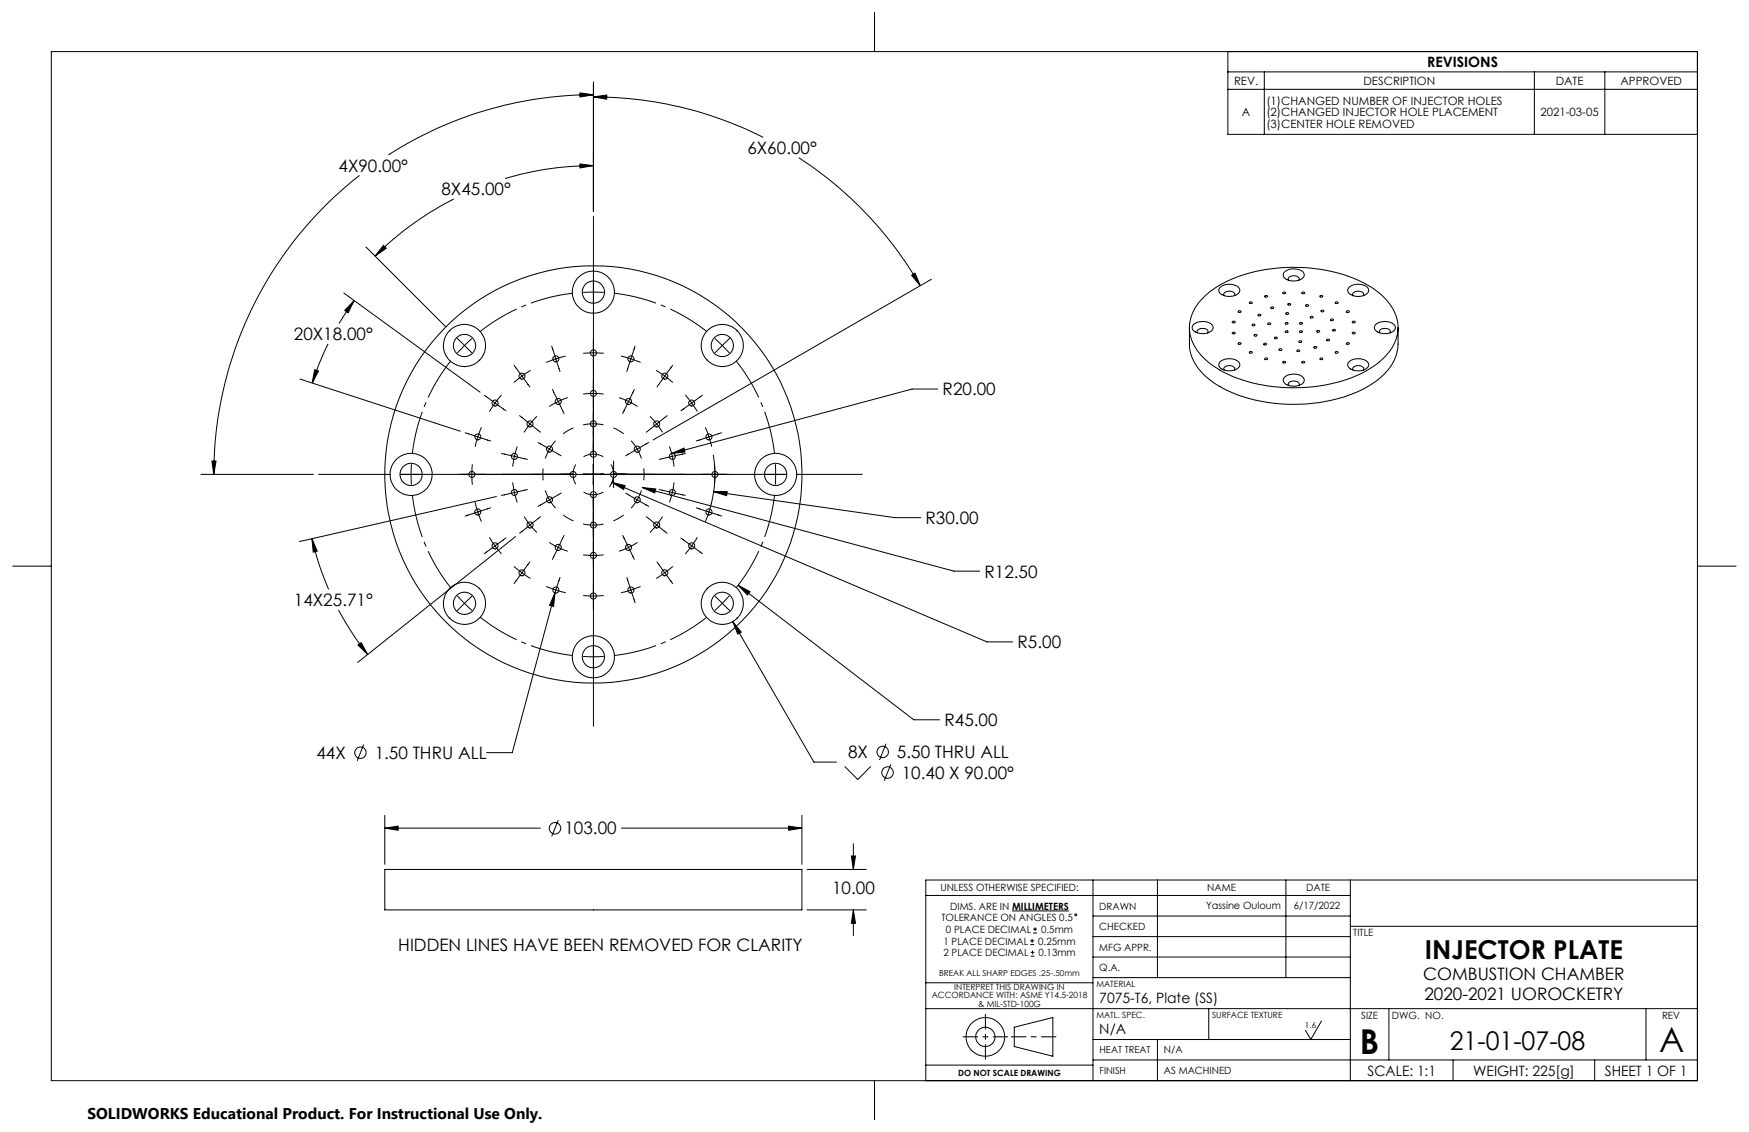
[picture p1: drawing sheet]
<svg xmlns="http://www.w3.org/2000/svg" width="432mm" height="279mm" viewBox="0 0 432 279" stroke-linecap="round" stroke-linejoin="round" font-family="sans-serif">
<g fill="none" stroke="#000" stroke-width=".25">
<path d="M12.7 12.7h406.4v254h-406.4zM215.9 3.2v9.5M303.1 12.7v20.5h116M303.1 17.7h116M312.1 17.7v15.5M378.8 17.7v15.5M396.2 17.7v15.5M143.2 22.9l3.3 .5-3.3 .6zM146.5 20.2v31.9M146.5 23.4a93.7 93.7 0 0 0-50.6 14.8M146.5 23.9l3.3-.4v1zM146.5 23.9a92.8 92.8 0 0 1 41.9 10"/>
<path d="M197.2 38.9a93.6 93.6 0 0 1 30 31.6M303.1 22h116M88.8 43.3a93.8 93.8 0 0 0-36 73.8M112 49.1a76.6 76.6 0 0 0-19.4 14.1M143.2 40.5l3.3 .4-3.3 .6zM146.5 53.4v125.8M146.5 40.9a76.3 76.3 0 0 0-21.8 3.2M84.9 72.3l33.6 24.5M87.4 74.2l-1.4 3-.9-.6zM87.4 74.2l-3.7 5.6M90.3 61l19.7 19.6M94.7 60.6l.7 .7-2.8 1.9z"/>
<path d="M144 72.2h5M225.1 67.9l.8-.5 1.3 3.1zM229.9 68.9l-68.6 39.7M297.4 73.2a30.8 30.8 0 0 1 18.3-7.1 37.8 37.8 0 0 1 23.5 5.2 12.1 12.1 0 0 1 6 9.7 12.3 12.3 0 0 1-6.4 9.6 38.1 38.1 0 0 1-24.8 4.8 29.2 29.2 0 0 1-16.9-7.2 9.6 9.6 0 0 1-2.7-10.8l.9-1.9zM301.2 71a3.6 3.6 0 0 1 4.8 .2 1.34 1.34 0 0 1-1.3 1.8 2.9 2.9 0 0 1-3.8-1.2zM302.2 73a.81 .81 0 0 1 .2-.9 .81 .81 0 0 1 .8-.2 1.06 1.06 0 0 1 1.6 1.1M304.2 79.4a.37 .37 0 0 1 .4-.1 .37 .37 0 0 1 .3 .3 .38 .38 0 0 1-.4 .1 .38 .38 0 0 1-.3-.3zM305.7 76.8a.36 .36 0 0 1 .4-.1 .36 .36 0 0 1 .3 .3 .38 .38 0 0 1-.4 .1 .38 .38 0 0 1-.3-.3zM308.5 74.6a.31 .31 0 0 1 .4-.1 .31 .31 0 0 1 .1 .4 .31 .31 0 0 1-.4 .1 .31 .31 0 0 1-.1-.4zM310.6 77.7a.32 .32 0 0 1 .4-.2 .32 .32 0 0 1 .2 .4h-.5zM312.2 73.1a.33 .33 0 0 1 .5-.2 .33 .33 0 0 1 .1 .4h-.3zM313.1 79.8a.31 .31 0 0 1 .4-.1 .31 .31 0 0 1 .1 .4h-.5z"/>
<path d="M313.8 75.8a.31 .31 0 0 1 .4-.1 .31 .31 0 0 1 .1 .4 .31 .31 0 0 1-.4 .1 .31 .31 0 0 1-.1-.4zM316.8 72.1a.31 .31 0 0 1 .4-.1 .31 .31 0 0 1 .1 .5 .31 .31 0 0 1-.4 0 .31 .31 0 0 1-.1-.4zM317.1 67.2a3.6 3.6 0 0 1 4.8 .2 1.34 1.34 0 0 1-1.3 1.8 2.9 2.9 0 0 1-3.8-1.2zM317.3 79.7a.33 .33 0 0 1 .4-.1 .33 .33 0 0 1 .2 .4 .34 .34 0 0 1-.4 .1 .34 .34 0 0 1-.2-.4zM317.5 77.2a.31 .31 0 0 1 .4-.1 .31 .31 0 0 1 .1 .4 .31 .31 0 0 1-.4 .1 .31 .31 0 0 1-.1-.4zM318 75a.31 .31 0 0 1 .4-.1 .31 .31 0 0 1 .1 .4 .31 .31 0 0 1-.4 0 .31 .31 0 0 1-.1-.3zM318.1 69.2a.96 .96 0 0 1 1.3-1.1 .96 .96 0 0 1 1.3 1.1M320.9 79.7a.33 .33 0 0 1 .4-.1 .33 .33 0 0 1 .2 .4 .34 .34 0 0 1-.4 .1 .34 .34 0 0 1-.2-.4zM321.4 72.2a.39 .39 0 0 1 .4-.1 .39 .39 0 0 1 .3 .3 .4 .4 0 0 1-.4 .1 .4 .4 0 0 1-.3-.3zM322.4 75.2a.36 .36 0 0 1 .4-.1 .36 .36 0 0 1 .2 .4 .35 .35 0 0 1-.4 .1 .35 .35 0 0 1-.2-.4zM323.5 78.2a.39 .39 0 0 1 .4-.1 .39 .39 0 0 1 .3 .3 .4 .4 0 0 1-.4 .1 .4 .4 0 0 1-.3-.3zM325.9 73a.31 .31 0 0 1 .5-.1 .31 .31 0 0 1 .1 .4 .31 .31 0 0 1-.4 .1 .31 .31 0 0 1-.2-.4z"/>
<path d="M326.2 76.6a.31 .31 0 0 1 .4-.1 .31 .31 0 0 1 .1 .4 .31 .31 0 0 1-.4 .1 .31 .31 0 0 1-.1-.4zM328.5 78.9a.39 .39 0 0 1 .4-.2 .39 .39 0 0 1 .3 .4 .43 .43 0 0 1-.7-.2zM329.7 74.6a.36 .36 0 0 1 .4-.1 .36 .36 0 0 1 .2 .3 .35 .35 0 0 1-.4 .2 .35 .35 0 0 1-.2-.4zM332.5 76.8a.31 .31 0 0 1 .4-.1 .31 .31 0 0 1 .1 .4h-.5zM333 71a3.6 3.6 0 0 1 4.8 .2 1.34 1.34 0 0 1-1.3 1.8 2.9 2.9 0 0 1-3.8-1.2zM333.9 79.3a.31 .31 0 0 1 .5-.1 .31 .31 0 0 1 .1 .5h-.6zM334 73a.81 .81 0 0 1 .2-.9 .81 .81 0 0 1 .8-.2 1.06 1.06 0 0 1 1.6 1.1M74 93.6l39.6 12.8M77.7 91.3l.9 .3-1.5 2.9zM81 84.9a66 66 0 0 0-3.9 9.6M110.9 81.5l.2 .2M112.9 83.5l1.8 1.8"/>
<path d="M114.7 85.3l-1.8 1.8M114.7 85.3l1.8 1.8M116.5 83.5l-1.8 1.8M118.3 88.9l.1 .1M119.6 97.5l5.3 3.9M123.8 97.5l-3 4.1M126.9 90.2l2 2.6M128.9 92.8l-2 1.6M128.9 92.8l1.9 2.7M131 91.4l-2.1 1.4M136.2 85.4l1 3.2M136.4 96.1l1.4 3"/>
<path d="M137.2 88.6l-2.4 .9M137.2 88.6l1.1 3.1M137.8 99.1l-2.2 1.2M137.8 99.1l1.4 3M139.7 87.9l-2.5 .7M140.2 98.1l-2.4 1M144 87.2h5M144 97.3l1.6-.2 3.4 .2M152.8 98.1l2.4 1M153.3 87.9l2.5 .7M155.2 99.1l2.2 1.2M155.2 99.1l-1.5 3"/>
<path d="M155.8 88.6l2.4 .9M155.8 88.6l-1 3.1M156.6 96.1l-1.4 3M156.8 85.4l-1 3.2M162 91.4l2.1 1.4M164.1 92.8l2 1.6M164.1 92.8l-1.9 2.7M166.1 90.2l-2 2.6M169.2 97.5l1.6 2M170.8 99.5l1.4 2.1M170.8 99.5l-2.7 1.9M173.4 97.5l-2.6 2"/>
<path d="M174.7 88.9l-.1 .1M176.5 83.5l1.8 1.8M178.3 85.3l1.8 1.8M178.3 85.3l-1.8 1.8M180.1 83.5l-1.8 1.8M182.1 81.5l-.2 .2M231.5 96h-6.3l-59.4 15.9M293.7 80.9v4a12.1 12.1 0 0 0 5.9 9.6 37.2 37.2 0 0 0 23.5 5.2 31.1 31.1 0 0 0 18.4-7.1 10.7 10.7 0 0 0 3.7-7.7v-4M294.6 80.2a3.6 3.6 0 0 1 4.8 .2 1.52 1.52 0 0 1-1.7 1.9 2.87 2.87 0 0 1-3.4-1.3zM295.6 82.2a.95 .95 0 0 1 1.3-1.1 .92 .92 0 0 1 1 .1 .92 .92 0 0 1 .3 1M301.2 89.4a3.6 3.6 0 0 1 4.8 .2 1.34 1.34 0 0 1-1.3 1.8 3 3 0 0 1-3.8-1.2zM302.2 91.3a.95 .95 0 0 1 1.3-1.1 .95 .95 0 0 1 1.3 1.1"/>
<path d="M304.2 82.1a.37 .37 0 0 1 .4-.1 .37 .37 0 0 1 .3 .3 .38 .38 0 0 1-.4 .1 .38 .38 0 0 1-.3-.3zM305.7 84.7a.36 .36 0 0 1 .4-.2 .36 .36 0 0 1 .3 .4 .38 .38 0 0 1-.4 .1 .38 .38 0 0 1-.3-.3zM308.5 86.8a.31 .31 0 0 1 .4-.1 .31 .31 0 0 1 .1 .4 .31 .31 0 0 1-.4 .1 .31 .31 0 0 1-.1-.4zM309.1 80.1a.39 .39 0 0 1 .4-.1 .39 .39 0 0 1 .3 .3 .4 .4 0 0 1-.4 .1 .4 .4 0 0 1-.3-.3zM309.6 82.7a.33 .33 0 0 1 .4-.2 .33 .33 0 0 1 .2 .4h-.5zM312 84.8a.34 .34 0 0 1 .4-.1 .34 .34 0 0 1 .3 .3 .34 .34 0 0 1-.4 .2 .34 .34 0 0 1-.3-.4zM312.2 88.5a.32 .32 0 0 1 .5-.2 .32 .32 0 0 1 .1 .4h-.5zM314.6 83.3a.33 .33 0 0 1 .5-.2 .33 .33 0 0 1 .1 .5h-.4zM315.7 86.2a.39 .39 0 0 1 .4-.1 .39 .39 0 0 1 .3 .3 .4 .4 0 0 1-.4 .1 .4 .4 0 0 1-.3-.3zM316.8 89.3a.31 .31 0 0 1 .4-.1 .31 .31 0 0 1 .1 .4 .31 .31 0 0 1-.4 0 .31 .31 0 0 1-.1-.3zM317.1 93.2a3.5 3.5 0 0 1 4.8 .2 1.34 1.34 0 0 1-1.3 1.8 3 3 0 0 1-3.8-1.2zM317.3 81.8a.33 .33 0 0 1 .4-.2 .33 .33 0 0 1 .2 .4 .34 .34 0 0 1-.4 .1 .34 .34 0 0 1-.2-.3z"/>
<path d="M318.1 95.1a.95 .95 0 0 1 1.3-1 .95 .95 0 0 1 1.3 1M320.2 86.5a.33 .33 0 0 1 .4-.2 .33 .33 0 0 1 .2 .4h-.5zM320.7 84.3a.37 .37 0 0 1 .4-.2 .37 .37 0 0 1 .2 .4 .41 .41 0 0 1-.6-.2zM320.9 81.8a.33 .33 0 0 1 .4-.2 .33 .33 0 0 1 .2 .4 .34 .34 0 0 1-.4 .1 .34 .34 0 0 1-.2-.3zM321.4 89.3a.39 .39 0 0 1 .4-.1 .39 .39 0 0 1 .3 .3 .4 .4 0 0 1-.4 .1 .4 .4 0 0 1-.3-.3zM324.4 85.7a.33 .33 0 0 1 .4-.2 .33 .33 0 0 1 .2 .4h-.6zM325.1 81.7a.36 .36 0 0 1 .4-.2 .36 .36 0 0 1 .3 .4 .38 .38 0 0 1-.4 .1 .38 .38 0 0 1-.3-.3zM325.9 88.4a.3 .3 0 0 1 .4-.1 .3 .3 0 0 1 .2 .4 .3 .3 0 0 1-.4 .1 .3 .3 0 0 1-.2-.4zM327.6 83.8a.31 .31 0 0 1 .4-.1 .31 .31 0 0 1 .1 .4 .31 .31 0 0 1-.4 .1 .31 .31 0 0 1-.1-.4zM329 81.4a.37 .37 0 0 1 .4-.1 .37 .37 0 0 1 .3 .3 .37 .37 0 0 1-.4 .1 .37 .37 0 0 1-.3-.3zM329.7 86.8a.36 .36 0 0 1 .4-.1 .36 .36 0 0 1 .2 .4 .35 .35 0 0 1-.4 .1 .35 .35 0 0 1-.2-.4zM332.5 84.6a.31 .31 0 0 1 .4-.1 .31 .31 0 0 1 .1 .4h-.5z"/>
<path d="M333 89.4a3.6 3.6 0 0 1 4.8 .2 1.34 1.34 0 0 1-1.3 1.8 3 3 0 0 1-3.8-1.2zM333.9 82.1a.31 .31 0 0 1 .5-.1 .31 .31 0 0 1 .1 .4l-.6-.1zM334 91.3a.95 .95 0 0 1 1.3-1.1 .95 .95 0 0 1 1.3 1.1M339.6 80.2a3.5 3.5 0 0 1 4.9 .4 1.98 1.98 0 0 1-2.4 1.7 2.3 2.3 0 0 1-2.8-1.5zM340.6 82.2a.92 .92 0 0 1 .3-1 .92 .92 0 0 1 1-.1 .95 .95 0 0 1 1.3 1.1M49.6 117.1h27.8M52.3 113.8h1l-.5 3.3zM78.7 117.1h17.7M99 117.1h95M101.6 114.5v5.1M114.8 106.8l3.2 1M116.6 114.6v5"/>
<path d="M118 107.8l-.7 2.5M118 107.8l3.1 1M118.9 105.4l-.9 2.4M123.8 111.9l6.4 1.5M126.6 119.1l.4 2.5 .7 2.4M127.7 110.2l-.7 2.4-.4 2.5M128.3 102.6l2.5 2M130.8 104.6l-1.4 2.1M130.8 104.6l2.6 2.1M132.6 102.8l-1.8 1.8M132.8 109.2l2.9 1.6M135.7 110.8l-1.1 2.4"/>
<path d="M135.7 110.8l2.8 1.7M137.2 108.8l-1.5 2M142.1 114.7a5 5 0 0 0 0 4.8M144 104.8a13 13 0 0 1 5 0M144.1 112.7a5 5 0 0 1 4.8 0M150.8 114.7a5 5 0 0 1 0 4.8M151.1 119.1l92.6 39.3h6.3M151.1 119.1l3.2 .8-.3 .9zM151.4 116.3l.1 1.2-.2 1-.9 1.7M151.5 113.8v6.6M155.8 108.8l1.5 2M157.3 110.8l1.1 2.4"/>
<path d="M157.3 110.8l-2.8 1.7M160.2 109.2l-2.9 1.6M160.4 102.8l1.7 1.8 1.5 2.1M164.7 102.6l-5.1 4.1M165.3 110.2l.7 2.4M165.8 111.9l3.1-1.3 .2 .9zM166 112.6l.4 2.5M166 112.6l-3.2 .8M166.4 119.1l-.4 2.5M169.2 111.9l-3.2 .7M174.1 105.4l.9 2.4M175 107.8l.7 2.5"/>
<path d="M175 107.8l-3.1 1M176.1 112.3l.1 .8a29 29 0 0 1-.6 11.4M176.4 114.6v5M178.2 106.8l-3.2 1M191.4 114.5v5.1M196.6 117.1h16.3M3.1 139.7h9.6M77 133l1.3 3-1 .3zM77 133l1.6 5.7 2.5 6.8M117.3 123.9l.7 2.5M118 126.4l.9 2.4M118 126.4l-3.2 1"/>
<path d="M120.8 132.6l1.4 2.1M121.1 125.3l-3.1 1.1M122.2 134.7l1.6 2M122.2 134.7l-2.6 2M122.6 122.6l-48.7 11.1M124.9 132.8l-2.7 1.9M126.9 139.8l2 1.6M127.3 132.4l-39 31.1M129.4 127.5l1.4 2.1M130.2 120.8l-6.4 1.5M130.8 138.7l-1.9 2.7M130.8 129.6l1.8 1.8"/>
<path d="M130.8 129.6l-2.5 2M133.4 127.5l-2.6 2.1M134.6 121l1.1 2.4M135.6 133.9l2.2 1.2M135.7 123.4l1.5 2M135.7 123.4l-2.9 1.6M137.8 135.1l2.4 1M137.8 135.1l-1.4 3M138.5 121.7l-2.8 1.7M139.2 132.2l-1.4 2.9M144 136.9l1.6 .2 3.4-.2M144 129.3a11.4 11.4 0 0 0 5 0"/>
<path d="M144.1 121.5a5 5 0 0 0 4.8 0M153.7 132.2l1.5 2.9M154.5 121.7l2.8 1.7M155.2 135.1l-2.4 1M155.2 135.1l1.4 3M157.3 123.4l-1.5 2M157.3 123.4l2.9 1.6M157.4 133.9l-2.2 1.2M158.4 121l-1.1 2.4M158.6 120.3l76.9 20.7h6.4M158.6 120.3l3.3 .4-.3 1zM159.6 127.5l5.1 4.1"/>
<path d="M162.2 138.7l1.9 2.7M162.8 120.8l3.2 .8M163.6 127.5l-1.5 2.1-1.7 1.8M166 121.6l-.7 2.4M166 121.6l3.2 .7M166.1 139.8l-2 1.6M168.1 132.8l2.7 1.9M170.8 134.7l-1.6 2M170.8 134.7l2.6 2M171.9 125.3l3.1 1.1M172.2 132.6l-1.4 2.1M175 126.4l-.9 2.4"/>
<path d="M175 126.4l3.2 1M175.7 123.9l-.7 2.5M176.2 121.4l44.8 6.4h6.3M176.2 121.4l3.3-.1-.1 1zM419.1 139.7h9.5M83.6 150.5l3.6 6.2 3.6 4.8M88.4 159.2l.8-.6 1.6 2.9zM111.1 152.5l-.2 .1M112.9 147.1l1.8 1.8M114.7 148.9l1.8 1.8M114.7 148.9l-1.8 1.8M116.5 147.1l-1.8 1.8"/>
<path d="M118.4 145.2l-.1 .1M128.9 141.4l2.1 1.4M128.9 141.4l-2 2.6M134.8 144.7l2.4 .9M137 146.4l-10.5 39.4h-6.4M137 146.4l-.3 3.3-1-.3zM137.2 145.6l2.5 .7M137.2 145.6l-1 3.2M138.3 142.5l-1.1 3.1M144 147h5M154.8 142.5l1 3.1M155.8 145.6l-2.5 .7"/>
<path d="M155.8 145.6l1 3.2M158.2 144.7l-2.4 .9M164.1 141.4l-2.1 1.4M164.1 141.4l2 2.6M174.6 145.2l.1 .1M176.5 147.1l1.8 1.8M178.3 148.9l-1.8 1.8M178.3 148.9l1.8 1.8M180.1 147.1l-1.8 1.8M180.9 153.4l20 34.7h5.6M180.9 153.4l2.1 2.6-.9 .5zM181.9 152.5l.2 .1"/>
<path d="M182.2 144.5l43.4 33.2h6.4M182.2 144.5l3 1.5-.7 .9zM144 162h5M89.8 183.8l-1.6 4M208.5 189.2l3.3 3.2 3.2-3.2M218.7 183.6l-1.6 4M219.9 188.7l-1.6 4M95 214.6h103v10h-103zM95 201.2v12.1M95 204.4h38.4M95 204.4l3.3-.5v1zM137.8 202.4l-1.6 4"/>
<path d="M153.4 204.4h44.6M194.7 203.9l3.3 .5-3.3 .5zM198 201.2v12.1M199.2 214.6h14.7M210.2 211.3h1l-.5 3.3zM210.7 208.2v6.4M269.8 217.2v49.5M285.8 217.2v24.1M317.5 217.2v24.1M333.4 217.2v49.5M419.1 217.2h-190.5v49.5M199.2 224.6h14.7"/>
<path d="M210.7 224.6v6.3M210.7 224.6l.5 3.3h-1zM228.6 221h104.8M249.9 224.8h14M254.4 233.2h.9M254.4 232.2h.9M254.5 236h.9M254.5 235.1h.9M254.8 231.7v1M254.9 234.6v.9M255.1 230.3h.9M255.1 229.3h.9"/>
<path d="M255.6 228.9v.9M269.8 231.2h63.6M269.8 226.1h63.6M269.8 236.2h63.6M333.4 228.6h85.7M228.6 249h190.5M228.6 242.6h41.2M250.4 253.5l9.5-2.4v9.6l-9.5-2.4zM269.8 241.3h63.6M269.8 256.6h63.6M285.8 256.6v10.1M298.4 249v7.6"/>
<path d="M326.2 252l-2.6 4.6-1.3-2.3M342.9 249v12.6M406.4 249v12.6M215.9 266.7v9.6M228.6 262.9h41.2M269.8 261.6h149.3M358.7 261.6v5.1M393.7 261.6v5.1"/>
<circle cx="146.5" cy="72.1" r="5.2"/>
<circle cx="146.5" cy="72.1" r="2.75"/>
<circle cx="114.7" cy="85.3" r="5.2"/>
<circle cx="114.7" cy="85.3" r="2.75"/>
<circle cx="122.2" cy="99.5" r=".74"/>
<circle cx="128.9" cy="92.8" r=".74"/>
<circle cx="137.2" cy="88.6" r=".74"/>
<circle cx="137.8" cy="99.1" r=".74"/>
<circle cx="146.5" cy="97.1" r=".74"/>
<circle cx="146.5" cy="87.1" r=".74"/>
<circle cx="155.2" cy="99.1" r=".74"/>
<circle cx="155.8" cy="88.6" r=".76"/>
<circle cx="164.1" cy="92.8" r=".76"/>
<circle cx="170.8" cy="99.5" r=".74"/>
<circle cx="178.3" cy="85.3" r="5.2"/>
<circle cx="178.3" cy="85.3" r="2.75"/>
<circle cx="101.5" cy="117.1" r="2.75"/>
<circle cx="101.5" cy="117.1" r="5.2"/>
<circle cx="116.5" cy="117.1" r=".76"/>
<circle cx="118" cy="107.8" r=".74"/>
<circle cx="127" cy="112.7" r=".76"/>
<circle cx="130.9" cy="104.6" r=".76"/>
<circle cx="135.7" cy="110.9" r=".76"/>
<circle cx="141.5" cy="117.1" r=".74"/>
<circle cx="146.5" cy="112.1" r=".76"/>
<circle cx="146.5" cy="104.6" r=".74"/>
<circle cx="146.5" cy="117.1" r="51.5"/>
<circle cx="151.5" cy="117.1" r=".76"/>
<circle cx="157.3" cy="110.9" r=".76"/>
<circle cx="162.1" cy="104.6" r=".74"/>
<circle cx="166" cy="112.7" r=".77"/>
<circle cx="175" cy="107.8" r=".76"/>
<circle cx="176.5" cy="117.1" r=".74"/>
<circle cx="191.5" cy="117.1" r="2.75"/>
<circle cx="191.5" cy="117.1" r="5.2"/>
<circle cx="118" cy="126.4" r=".74"/>
<circle cx="122.2" cy="134.7" r=".76"/>
<circle cx="127" cy="121.6" r=".74"/>
<circle cx="130.9" cy="129.6" r=".76"/>
<circle cx="135.7" cy="123.4" r=".74"/>
<circle cx="137.8" cy="135.1" r=".74"/>
<circle cx="146.5" cy="129.6" r=".74"/>
<circle cx="146.5" cy="137.1" r=".74"/>
<circle cx="146.5" cy="122.1" r=".74"/>
<circle cx="155.2" cy="135.1" r=".74"/>
<circle cx="157.3" cy="123.4" r=".74"/>
<circle cx="162.1" cy="129.6" r=".74"/>
<circle cx="166" cy="121.6" r=".76"/>
<circle cx="170.8" cy="134.7" r=".76"/>
<circle cx="175" cy="126.4" r=".76"/>
<circle cx="114.7" cy="148.9" r="5.2"/>
<circle cx="114.7" cy="148.9" r="2.75"/>
<circle cx="128.9" cy="141.4" r=".74"/>
<circle cx="137.2" cy="145.6" r=".74"/>
<circle cx="146.5" cy="147.1" r=".74"/>
<circle cx="155.8" cy="145.6" r=".76"/>
<circle cx="164.1" cy="141.4" r=".76"/>
<circle cx="178.3" cy="148.9" r="5.2"/>
<circle cx="178.3" cy="148.9" r="2.75"/>
<circle cx="146.5" cy="162.1" r="5.2"/>
<circle cx="146.5" cy="162.1" r="2.75"/>
<circle cx="89" cy="185.8" r="1.4"/>
<circle cx="217.9" cy="185.6" r="1.4"/>
<circle cx="219.1" cy="190.7" r="1.41"/>
<circle cx="137" cy="204.4" r="1.41"/>
<circle cx="265.6" cy="225.8" r=".23"/>
<circle cx="243.3" cy="255.9" r="2.38"/>
<circle cx="243.3" cy="255.9" r="4.8"/>
</g>
<path d="M141.4 72.4a45 45 0 0 0-22.9 9.5M111.3 89.1a45 45 0 0 0-9.5 22.9M174.5 81.9a45 45 0 0 0-22.9-9.5M191.2 112a45 45 0 0 0-9.5-22.9M101.8 122.2a45 45 0 0 0 9.5 22.9M118.5 152.3a45 45 0 0 0 22.9 9.5M181.7 145.1a45 45 0 0 0 9.5-22.9M151.6 161.8a45 45 0 0 0 22.9-9.5" fill="none" stroke="#000" stroke-width=".25" stroke-dasharray="15.2 1.3 1.3 1.3" stroke-dashoffset="4.6" stroke-linecap="butt"/>
<path d="M134.1 115.6v2.9M141.6 105.6l-2.6 1.5M154 107.1l-2.5-1.5M158.9 118.5v-2.9M139 127.1l2.6 1.5M151.5 128.6l2.5-1.5" fill="none" stroke="#000" stroke-width=".25" stroke-dasharray="15.2 1.3 1.3 1.3" stroke-linecap="butt"/>
<path d="M237.8 255.9h11M249.7 255.9h11M243.3 261.4v-11" fill="none" stroke="#000" stroke-width=".25" stroke-dasharray="15.2 1.3 1.3 1.3" stroke-dashoffset="11.6"/>
<path d="M176.2 121.4l3.2 .9 .1-1zM165.8 111.9l3.3-.4-.2-.9zM158.6 120.3l3 1.4 .3-1zM151.1 119.1l2.9 1.7 .3-.9zM143.2 40.5l3.3 .4-3.3 .6zM94.7 60.6l.7 .7-2.8 1.9zM87.4 74.2l-1.4 3-.9-.6zM77.7 91.3l.9 .3-1.5 2.9zM143.2 22.9l3.3 .5-3.3 .6zM52.3 113.8h1l-.5 3.3zM180.9 153.4l1.2 3.1 .9-.5zM137 146.4l-1.3 3 1 .3zM77 133l1.3 3-1 .3zM88.4 159.2l.8-.6 1.6 2.9zM225.1 67.9l.8-.5 1.3 3.1zM146.5 23.9l3.3-.4v1zM182.2 144.5l2.3 2.4 .7-.8zM210.2 211.3h1l-.5 3.3zM210.7 224.6l.5 3.3h-1zM95 204.4l3.3-.5v1zM194.7 203.9l3.3 .5-3.3 .5z" fill="#000"/>
<g font-size="8.5">
<text x="335.7" y="260">B</text>
<text x="409.6" y="259.8">A</text>
</g>
<g font-size="6.4">
<text x="351.8" y="236.7">INJECTOR PLATE</text>
<text x="357.9" y="259.2">21-01-07-08</text>
</g>
<g font-size="4.2">
<text x="184.5" y="38">6X60.00°</text>
<text x="83.6" y="42.3">4X90.00°</text>
<text x="109" y="48.2">8X45.00°</text>
<text x="72.6" y="83.9">20X18.00°</text>
<text x="232.7" y="97.6">R20.00</text>
<text x="228.5" y="129.4">R30.00</text>
<text x="243.1" y="142.5">R12.50</text>
<text x="72.6" y="149.6">14X25.71°</text>
<text x="251.2" y="160">R5.00</text>
<text x="233.2" y="179.2">R45.00</text>
<text x="78.1" y="187.3">44X</text>
<text x="92.5" y="187.3">1.50 THRU ALL</text>
<text x="209.4" y="187.1">8X</text>
<text x="221.4" y="187.1">5.50 THRU ALL</text>
<text x="222.6" y="192.2">10.40 X 90.00°</text>
<text x="139.4" y="206">103.00</text>
<text x="205.4" y="220.6">10.00</text>
<text x="98.3" y="234.6">HIDDEN LINES HAVE BEEN REMOVED FOR CLARITY</text>
<text x="351.4" y="241.8">COMBUSTION CHAMBER</text>
<text x="351.7" y="246.9">2020-2021 UOROCKETRY</text>
</g>
<text font-size="3.8" x="21.6" y="276.3">SOLIDWORKS Educational Product. For Instructional Use Only.</text>
<g font-size="3.5">
<text x="352.4" y="16.5">REVISIONS</text>
<text x="271.4" y="247.6">7075-T6, Plate (SS)</text>
<text x="271.4" y="255.3">N/A</text>
<text x="337.6" y="265.5">SCALE: 1:1</text>
<text x="363.7" y="265.5">WEIGHT: 225[g]</text>
<text x="396.2" y="265.5">SHEET 1 OF 1</text>
</g>
<g font-size="2.8">
<text x="304.7" y="21">REV.</text>
<text x="336.6" y="21">DESCRIPTION</text>
<text x="384.1" y="21">DATE</text>
<text x="400.1" y="21">APPROVED</text>
<text x="306.6" y="28.7">A</text>
<text x="312.7" y="25.8">(1)CHANGED NUMBER OF INJECTOR HOLES</text>
<text x="312.7" y="28.7">(2)CHANGED INJECTOR HOLE PLACEMENT</text>
<text x="380.3" y="28.7">2021-03-05</text>
<text x="312.7" y="31.5">(3)CENTER HOLE REMOVED</text>
</g>
<g font-size="2.5">
<text x="232.2" y="220">UNLESS OTHERWISE SPECIFIED:</text>
<text x="298.1" y="220">NAME</text>
<text x="322.5" y="220">DATE</text>
<text x="232.4" y="227.4">TOLERANCE ON ANGLES 0.5</text>
<text x="234.6" y="224.6">DIMS. ARE IN MILLIMETERS</text>
<text x="271.4" y="224.5">DRAWN</text>
<text x="297.7" y="224.4">Yassine Ouloum</text>
<text x="319.4" y="224.3">6/17/2022</text>
<text x="232.9" y="233.1">1 PLACE DECIMAL</text>
<text x="233.5" y="230.3">0 PLACE DECIMAL</text>
<text x="256.3" y="233.1">0.25mm</text>
<text x="257" y="230.3">0.5mm</text>
<text x="271.4" y="229.6">CHECKED</text>
<text x="334.1" y="231">TITLE</text>
<text x="232.9" y="236">2 PLACE DECIMAL</text>
<text x="256.4" y="236">0.13mm</text>
<text x="271.4" y="239.7">Q.A.</text>
<text x="271.4" y="234.6">MFG APPR.</text>
<text x="336.1" y="251.6">SIZE</text>
<text x="343.7" y="251.6">DWG. NO.</text>
<text x="410.3" y="251.6">REV</text>
<text x="287.3" y="260">N/A</text>
<text x="287.3" y="265.1">AS MACHINED</text>
</g>
<g font-size="2.4">
<text x="271.5" y="259.9">HEAT TREAT</text>
<text x="271.5" y="265">FINISH</text>
</g>
<g font-size="2.1">
<text x="235.6" y="244.3">INTERPRET THIS DRAWING IN</text>
<text x="270.7" y="243.7">MATERIAL</text>
<text x="230" y="246.4">ACCORDANCE WITH: ASME Y14.5-2018</text>
<text x="241.5" y="248.6">&amp; MIL-STD-100G</text>
<text x="270.7" y="251.3">MATL. SPEC.</text>
<text x="299.3" y="251.3">SURFACE TEXTURE</text>
<text x="236.6" y="265.7">DO NOT SCALE DRAWING</text>
</g>
<g font-size="2">
<text x="231.9" y="241">BREAK ALL SHARP EDGES .25-.50mm</text>
<text x="322.2" y="253.8">1.6</text>
</g>
</svg>
